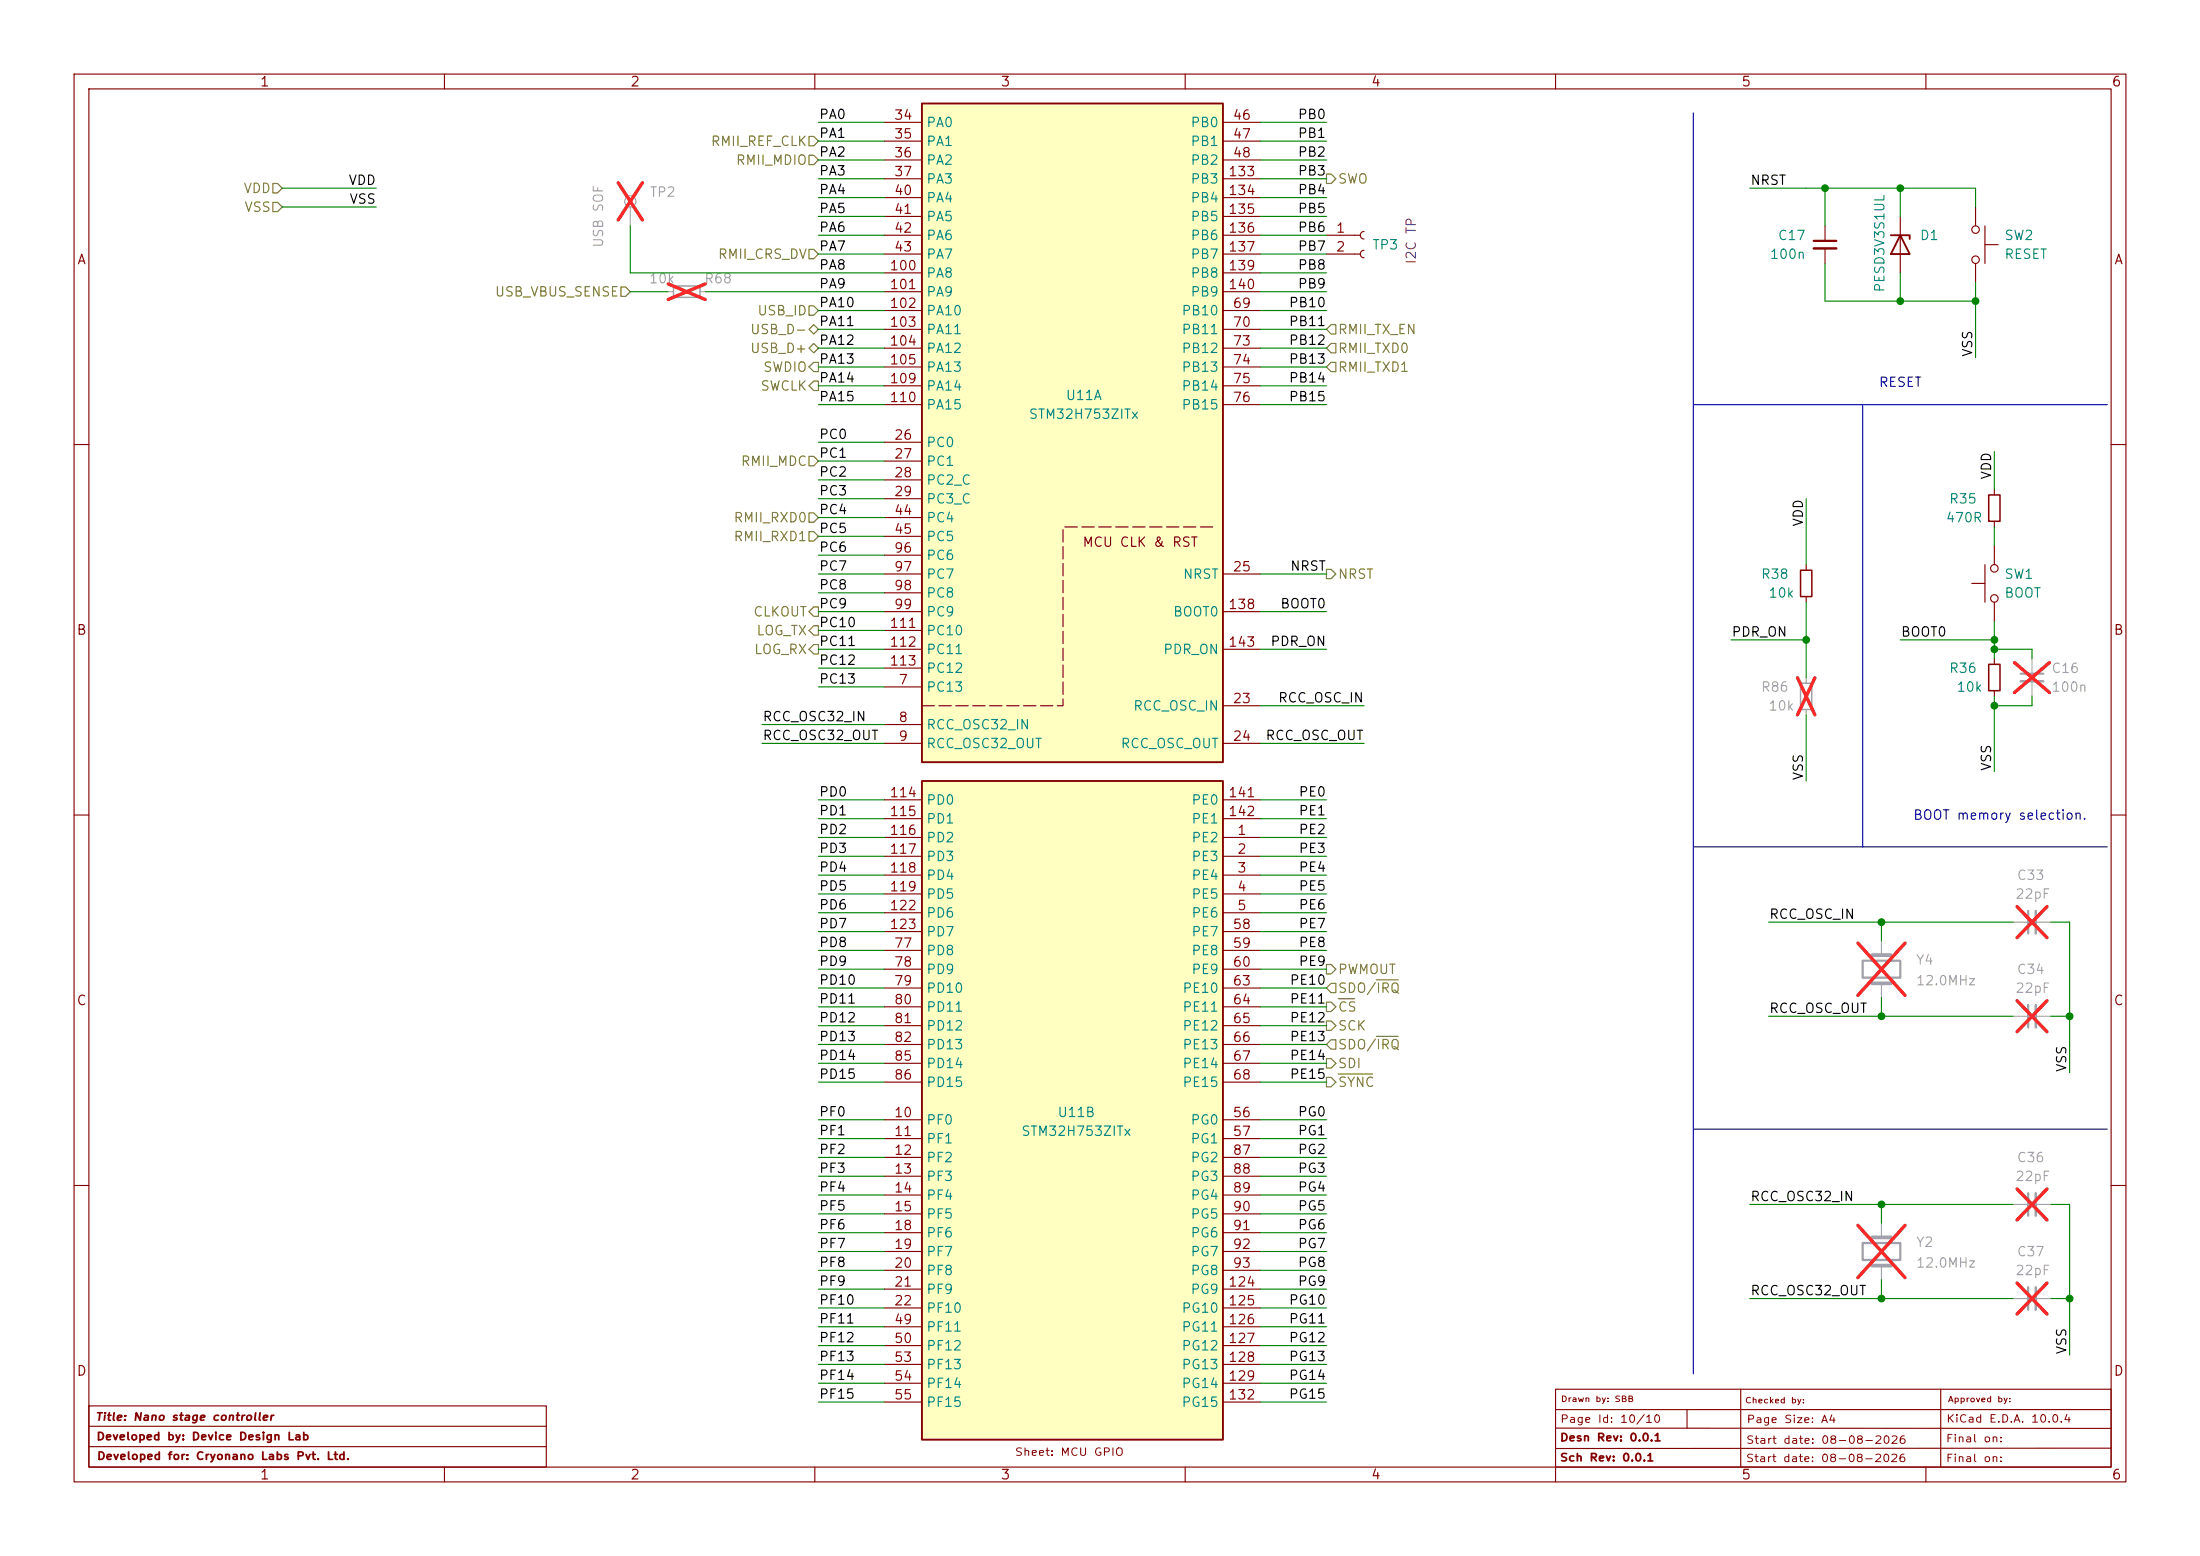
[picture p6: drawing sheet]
<svg xmlns="http://www.w3.org/2000/svg" width="297mm" height="210mm" viewBox="0 0 297 210" stroke-linecap="round" stroke-linejoin="round" font-family="sans-serif">
<g fill="none" stroke="#840000" stroke-width=".15">
<path d="M10 10h277v190h-277zM12 12h273v186h-273zM60 10v2M110 10v2M160 10v2M210 10v2M260 10v2M256.5 29.2v7.6M10 60h2M269.2 66v.8M269.2 70.4v.7M285 60h2"/>
<path d="M269.2 88.9v.8M269.2 93.2v.8M10 110h2M285 110h2M10 160h2M285 160h2M12 189.8h61.8v8.2h-61.8zM12 195.3h61.8M12 192.5h61.8M60 198v2M110 198v2M160 198v2"/>
<path d="M210 187.5h75v10.5h-75zM210 198v2M210 192.8h75M227.7 190.3v2.5M235 187.5v10.5M260 198v2M262 187.5v10.5M285 195.5h-75M285 190.2l-75 .1"/>
</g>
<path d="M90.9 38.6h3.6v1.5h-3.6z" fill="none" stroke="#a1a1a1" stroke-width=".2"/>
<path d="M90.2 39.4h.7M94.5 39.4h.7M274.3 88.9v2M274.3 91.9v2.1M271.8 124.5h2M271.8 137.2h2M274.8 124.5h2.1M274.8 137.2h2.1M271.8 162.6h2M274.8 162.6h2.1" fill="none" stroke="#a1a1a1" stroke-width=".15"/>
<path d="M90.2 38.3l5 2.1M95.2 38.3l-5 2.1M272 89.4l4.7 4.1M276.7 89.4l-4.7 4.1M272.3 122.4l4 4.2M272.3 135.1l4 4.2M276.3 122.4l-4 4.2M276.3 135.1l-4 4.2M272.3 160.5l4 4.2M276.3 160.5l-4 4.2" fill="none" stroke="#ff2626" stroke-width=".46"/>
<path d="M272.8 90.9h3M273.8 122.9v3.1M273.8 135.6v3.1M273.8 161v3.1" fill="none" stroke="#a1a1a1" stroke-width=".3"/>
<path d="M272.8 91.9h3M274.8 122.9v3.1M274.8 135.6v3.1M274.8 161v3.1" fill="none" stroke="#a1a1a1" stroke-width=".33"/>
<path d="M268.5 66.8h1.5v3.6h-1.5zM268.5 89.7h1.5v3.5h-1.5z" fill="none" stroke="#840000" stroke-width=".2"/>
<path d="M255.3 31.8h2.5v.5M256.5 31.8l1.3 2.5h-2.5z" fill="none" stroke="#840000" stroke-width=".25"/>
<path d="M124.5 14h40.6v88.9h-40.6z" fill="#ffffc2"/>
<path d="M124.5 14h40.6v88.9h-40.6z" fill="none" stroke="#840000" stroke-width=".25"/>
<path d="M124.5 95.3h19v-24.2h20.3" fill="none" stroke="#840000" stroke-width=".15" stroke-dasharray="1.7 .6"/>
<g fill="none" stroke="#840000" stroke-width=".15">
<path d="M119.4 16.5h5.1M119.4 19.1h5.1M165.1 16.5h5.1M165.1 19.1h5.1M119.4 21.6h5.1M119.4 24.1h5.1M119.4 26.7h5.1M119.4 29.2h5.1M119.4 31.8h5.1M119.4 34.3h5.1M119.4 36.8h5.1M119.4 39.4h5.1"/>
<path d="M165.1 21.6h5.1M165.1 24.1h5.1M165.1 26.7h5.1M165.1 29.2h5.1M165.1 31.8h5.1M165.1 34.3h5.1M165.1 36.8h5.1M165.1 39.4h5.1M179.1 31.8h4.5M179.1 34.3h4.5M184.1 31.2a.51 .51 0 0 0-.5 .6 .51 .51 0 0 0 .5 .5M184.1 33.8a.51 .51 0 0 0-.5 .5 .51 .51 0 0 0 .5 .5"/>
<path d="M246.4 30.5v2M246.4 33.5v2.1M266.7 27.9v2.6M266.7 35.6v2.5M268 33h1.7M268 30.5v5.1M119.4 59.7h5.1M119.4 41.9h5.1M119.4 44.5h5.1M119.4 47h5.1M119.4 49.5h5.1M119.4 52.1h5.1"/>
<path d="M119.4 54.6h5.1M165.1 41.9h5.1M165.1 44.5h5.1M165.1 47h5.1M165.1 49.5h5.1M165.1 52.1h5.1M165.1 54.6h5.1M119.4 77.5h5.1M119.4 62.2h5.1M119.4 64.8h5.1M119.4 67.3h5.1M119.4 69.9h5.1"/>
<path d="M119.4 72.4h5.1M119.4 74.9h5.1M165.1 77.5h5.1M119.4 92.7h5.1M119.4 97.8h5.1M119.4 80h5.1M119.4 82.6h5.1M119.4 85.1h5.1M119.4 87.6h5.1M119.4 90.2h5.1M165.1 95.3h5.1M165.1 82.6h5.1"/>
<path d="M165.1 87.6h5.1M119.4 100.3h5.1M165.1 100.3h5.1"/>
<circle cx="266.7" cy="35.1" r=".51"/>
<circle cx="266.7" cy="31" r=".51"/>
</g>
<path d="M244.9 32.5h3" fill="none" stroke="#840000" stroke-width=".3"/>
<path d="M244.9 33.5h3" fill="none" stroke="#840000" stroke-width=".33"/>
<path d="M251.5 129.7h5v2.3h-5zM273.8 173.7v3.1" fill="none" stroke="#a1a1a1" stroke-width=".3"/>
<path d="M274.8 173.7v3.1" fill="none" stroke="#a1a1a1" stroke-width=".33"/>
<path d="M254 127v1.9M254 132.7v1.9M271.8 175.3h2M274.8 175.3h2.1" fill="none" stroke="#a1a1a1" stroke-width=".15"/>
<path d="M250.8 127.3l6.4 7M257.2 127.3l-6.4 7M272.3 173.2l4 4.2M276.3 173.2l-4 4.2" fill="none" stroke="#ff2626" stroke-width=".46"/>
<path d="M252.7 132.7h2.6M252.7 128.9h2.6" fill="none" stroke="#a1a1a1" stroke-width=".51"/>
<path d="M124.5 105.4h40.6v88.9h-40.6z" fill="#ffffc2"/>
<path d="M124.5 105.4h40.6v88.9h-40.6z" fill="none" stroke="#840000" stroke-width=".25"/>
<g fill="none" stroke="#840000" stroke-width=".15">
<path d="M243.8 76.2v.8M266.2 78.7h1.8M268 76.2v5.1M269.2 73.7v2.5M243.8 80.5v.8M269.2 81.3v2.5M119.4 113h5.1M119.4 115.6h5.1M119.4 118.1h5.1M119.4 108h5.1M119.4 110.5h5.1M165.1 113h5.1"/>
<path d="M165.1 115.6h5.1M165.1 118.1h5.1M165.1 108h5.1M165.1 110.5h5.1M119.4 120.7h5.1M119.4 123.2h5.1M119.4 125.7h5.1M119.4 128.3h5.1M119.4 130.8h5.1M119.4 133.4h5.1M119.4 135.9h5.1M119.4 138.4h5.1"/>
<path d="M165.1 120.7h5.1M165.1 123.2h5.1M165.1 125.7h5.1M165.1 128.3h5.1M165.1 130.8h5.1M165.1 133.4h5.1M165.1 135.9h5.1M165.1 138.4h5.1M119.4 151.1h5.1M119.4 153.7h5.1M119.4 156.2h5.1M119.4 158.8h5.1"/>
<path d="M119.4 141h5.1M119.4 143.5h5.1M119.4 146.1h5.1M165.1 151.1h5.1M165.1 153.7h5.1M165.1 156.2h5.1M165.1 158.8h5.1M165.1 141h5.1M165.1 143.5h5.1M165.1 146.1h5.1M119.4 161.3h5.1M119.4 163.8h5.1"/>
<path d="M119.4 166.4h5.1M119.4 168.9h5.1M119.4 171.5h5.1M119.4 174h5.1M119.4 176.5h5.1M119.4 179.1h5.1M165.1 161.3h5.1M165.1 163.8h5.1M165.1 166.4h5.1M165.1 168.9h5.1M165.1 171.5h5.1M165.1 174h5.1"/>
<path d="M165.1 176.5h5.1M165.1 179.1h5.1M119.4 181.6h5.1M119.4 184.2h5.1M119.4 186.7h5.1M119.4 189.2h5.1M165.1 181.6h5.1M165.1 184.2h5.1M165.1 186.7h5.1M165.1 189.2h5.1"/>
<circle cx="269.2" cy="76.7" r=".51"/>
<circle cx="269.2" cy="80.8" r=".51"/>
</g>
<path d="M243.1 77h1.5v3.5h-1.5z" fill="none" stroke="#840000" stroke-width=".2"/>
<path d="M243.1 92.2h1.5v3.6h-1.5z" fill="none" stroke="#a1a1a1" stroke-width=".2"/>
<g fill="none" stroke="#a1a1a1" stroke-width=".15">
<path d="M85.1 27.9v2.6M243.8 91.4v.8M243.8 95.8v.7M254 165.1v1.9M254 170.8v1.9"/>
<circle cx="85.1" cy="27.2" r=".76"/>
</g>
<path d="M83.5 24.7l3.2 5M86.7 24.7l-3.2 5M242.7 91.5l2.3 5M245 91.5l-2.3 5M250.8 165.4l6.4 7M257.2 165.4l-6.4 7" fill="none" stroke="#ff2626" stroke-width=".46"/>
<path d="M252.7 170.8h2.6M252.7 167h2.6" fill="none" stroke="#a1a1a1" stroke-width=".51"/>
<path d="M251.5 167.8h5v2.3h-5z" fill="none" stroke="#a1a1a1" stroke-width=".3"/>
<g fill="none" stroke="#848400" stroke-width=".16">
<path d="M109.2 18.4h.7l.6 .7-.6 .6h-.7zM36.8 27.3h.7l.6 .6-.6 .7h-.7zM36.8 24.8h.7l.6 .6-.6 .6h-.7zM83.8 38.7h.7l.6 .7-.6 .6h-.7zM109.2 21h.7l.6 .6-.6 .6h-.7zM109.2 33.7h.7l.6 .6-.6 .6h-.7zM179.1 23.5h.6l.6 .6-.6 .7h-.6zM109.2 47l.7-.6 .6 .6-.6 .6zM109.2 49.5l.7-.6h.6v1.3h-.6zM109.2 41.3h.7l.6 .6-.6 .6h-.7zM109.2 44.5l.7-.7 .6 .7-.6 .6zM109.9 51.4h.6v1.3h-.6l-.7-.6z"/>
<path d="M179.7 43.8h.6v1.3h-.6l-.6-.6zM179.7 46.4h.6v1.2h-.6l-.6-.6zM179.7 48.9h.6v1.3h-.6l-.6-.7zM109.2 61.6h.7l.6 .6-.6 .7h-.7zM109.2 69.2h.7l.6 .7-.6 .6h-.7zM109.2 71.8h.7l.6 .6-.6 .6h-.7zM179.1 76.8h.6l.6 .7-.6 .6h-.6zM109.2 85.1l.7-.6h.6v1.2h-.6zM109.9 81.9h.6v1.3h-.6l-.7-.6zM109.9 87h.6v1.3h-.6l-.7-.7zM179.1 135.3h.6l.6 .6-.6 .6h-.6zM179.1 130.2h.6l.6 .6-.6 .6h-.6z"/>
<path d="M179.1 137.8h.6l.6 .6-.6 .7h-.6zM180.7 134.8h2.2M185.8 139.9h2.9M179.1 142.9h.6l.6 .6-.6 .6h-.6zM179.1 145.4h.6l.6 .7-.6 .6h-.6zM179.7 140.3h.6v1.3h-.6l-.6-.6zM180.7 145h4.6"/>
</g>
<path d="M179.7 132.7h.6v1.3h-.6l-.6-.6zM185.8 132.2h2.9" fill="none" stroke="#848400" stroke-width=".15"/>
<path d="M228.6 15.2v170.2M228.6 54.6h55.9M251.5 54.6v59.7M228.6 114.3h55.9M228.6 152.4h55.9" fill="none" stroke="#0000c2" stroke-width=".15"/>
<g fill="none" stroke="#008400" stroke-width=".15">
<path d="M110.5 16.5h8.9M110.5 19.1h8.9M170.2 16.5h8.9M170.2 19.1h8.9M38.1 25.4h12.7M38.1 27.9h12.7M85.1 30.5v6.3h34.3M85.1 39.4h5.1M95.2 39.4h24.2M110.5 29.2h8.9M110.5 24.1h8.9M110.5 26.7h8.9"/>
<path d="M110.5 31.8h8.9M110.5 34.3h8.9M110.5 21.6h8.9M170.2 29.2h8.9M170.2 24.1h8.9M170.2 26.7h8.9M170.2 31.8h8.9M170.2 34.3h8.9M170.2 36.8h8.9M170.2 39.4h8.9M170.2 21.6h8.9M236.2 25.4h30.5v2.5"/>
<path d="M246.4 35.6v5h20.3M246.4 25.4v5.1M256.5 25.4v3.8M256.5 36.8v3.8M266.7 38.1v10.2M110.5 41.9h8.9M110.5 47h8.9M110.5 44.5h8.9M110.5 59.7h8.9M110.5 49.5h8.9M110.5 54.6h8.9M110.5 52.1h8.9"/>
<path d="M170.2 41.9h8.9M170.2 47h8.9M170.2 44.5h8.9M170.2 49.5h8.9M170.2 54.6h8.9M170.2 52.1h8.9M110.5 62.2h8.9M110.5 74.9h8.9M110.5 77.5h8.9M110.5 72.4h8.9M110.5 64.8h8.9M110.5 67.3h8.9"/>
<path d="M110.5 69.9h8.9M170.2 77.5h8.9M243.8 67.3v8.9M269.2 61v5M269.2 71.1v2.6M102.9 97.8h16.5M110.5 87.6h8.9M110.5 82.6h8.9M110.5 85.1h8.9M110.5 80h8.9M110.5 90.2h8.9M110.5 92.7h8.9"/>
<path d="M170.2 95.3h13.9M170.2 87.6h8.9M170.2 82.6h8.9M233.7 86.4h10.1M243.8 81.3v10.1M243.8 96.5v8.9M256.5 86.4h12.7M269.2 83.8v5.1M269.2 94v10.1M269.2 87.6h5.1v1.3M274.3 94v1.3h-5.1M102.9 100.3h16.5"/>
<path d="M110.5 118.1h8.9M110.5 113h8.9M110.5 108h8.9M110.5 110.5h8.9M110.5 115.6h8.9M170.2 118.1h8.9M170.2 113h8.9M170.2 108h8.9M170.2 110.5h8.9M170.2 115.6h8.9M170.2 100.3h13.9M110.5 123.2h8.9"/>
<path d="M110.5 125.7h8.9M110.5 120.7h8.9M110.5 128.3h8.9M110.5 135.9h8.9M110.5 133.4h8.9M110.5 138.4h8.9M110.5 130.8h8.9M170.2 123.2h8.9M170.2 125.7h8.9M170.2 120.7h8.9M170.2 128.3h8.9M170.2 135.9h8.9"/>
<path d="M170.2 133.4h8.9M170.2 138.4h8.9M170.2 130.8h8.9M238.8 124.5h33M238.8 137.2h33M254 124.5v2.5M254 134.6v2.6M276.9 124.5h2.5v20.3M276.9 137.2h2.5M110.5 156.2h8.9M110.5 153.7h8.9M110.5 146.1h8.9"/>
<path d="M110.5 151.1h8.9M110.5 158.8h8.9M110.5 141h8.9M110.5 143.5h8.9M170.2 156.2h8.9M170.2 153.7h8.9M170.2 146.1h8.9M170.2 151.1h8.9M170.2 158.8h8.9M170.2 141h8.9M170.2 143.5h8.9M110.5 176.5h8.9"/>
<path d="M110.5 179.1h8.9M110.5 174h8.9M110.5 171.5h8.9M110.5 166.4h8.9M110.5 161.3h8.9M110.5 168.9h8.9M110.5 163.8h8.9M170.2 176.5h8.9M170.2 179.1h8.9M170.2 174h8.9M170.2 171.5h8.9M170.2 166.4h8.9"/>
<path d="M170.2 161.3h8.9M170.2 168.9h8.9M170.2 163.8h8.9M236.2 175.3h35.6M236.2 162.6h35.6M254 162.6v2.5M254 172.7v2.6M276.9 175.3h2.5M276.9 162.6h2.5v20.3M110.5 181.6h8.9M110.5 186.7h8.9M110.5 189.2h8.9"/>
<path d="M110.5 184.2h8.9M170.2 181.6h8.9M170.2 186.7h8.9M170.2 189.2h8.9M170.2 184.2h8.9"/>
</g>
<g fill="#008400" stroke="#008400" stroke-width=".14">
<circle cx="254" cy="124.5" r=".46"/>
<circle cx="254" cy="175.3" r=".46"/>
<circle cx="279.4" cy="137.2" r=".46"/>
<circle cx="254" cy="162.6" r=".46"/>
<circle cx="279.4" cy="175.3" r=".46"/>
<circle cx="269.2" cy="95.3" r=".46"/>
<circle cx="269.2" cy="86.4" r=".46"/>
<circle cx="269.2" cy="87.6" r=".46"/>
<circle cx="266.7" cy="40.6" r=".46"/>
<circle cx="256.5" cy="40.6" r=".46"/>
<circle cx="246.4" cy="25.4" r=".46"/>
<circle cx="256.5" cy="25.4" r=".46"/>
<circle cx="254" cy="137.2" r=".46"/>
<circle cx="243.8" cy="86.4" r=".46"/>
</g>
<g font-size="1.3" fill="#840000">
<text x="35" y="12">1</text>
<text x="85" y="12">2</text>
<text x="135" y="12">3</text>
<text x="185" y="12">4</text>
<text x="235" y="12">5</text>
<text x="285" y="12">6</text>
<text x="120.6" y="16.5">34</text>
<text x="166.3" y="16.5">46</text>
<text x="120.6" y="19">35</text>
<text x="120.6" y="21.6">36</text>
<text x="166.3" y="19">47</text>
<text x="166.3" y="21.6">48</text>
<text x="120.6" y="24.1">37</text>
<text x="120.6" y="26.6">40</text>
<text x="120.6" y="29.2">41</text>
<text x="165.7" y="24.1">133</text>
<text x="165.7" y="26.6">134</text>
<text x="165.7" y="29.2">135</text>
<text x="10.3" y="36">A</text>
<text x="120.6" y="31.7">42</text>
<text x="120.6" y="34.3">43</text>
<text x="165.7" y="31.7">136</text>
<text x="165.7" y="34.3">137</text>
<text x="180.3" y="31.7">1</text>
<text x="180.3" y="34.3">2</text>
<text x="285.3" y="36">A</text>
<text x="120" y="36.8">100</text>
<text x="120" y="39.3">101</text>
<text x="120" y="41.9">102</text>
<text x="165.7" y="36.8">139</text>
<text x="165.7" y="39.3">140</text>
<text x="166.3" y="41.9">69</text>
<text x="120" y="44.4">103</text>
<text x="120" y="47">104</text>
<text x="166.3" y="44.4">70</text>
<text x="166.3" y="47">73</text>
<text x="120" y="49.5">105</text>
<text x="120" y="52">109</text>
<text x="166.3" y="49.5">74</text>
<text x="166.3" y="52">75</text>
<text x="120" y="54.6">110</text>
<text x="120.6" y="59.7">26</text>
<text x="166.3" y="54.6">76</text>
<text x="120.6" y="62.2">27</text>
<text x="120.6" y="64.7">28</text>
<text x="120.6" y="67.3">29</text>
<text x="120.6" y="69.8">44</text>
<text x="120.6" y="72.4">45</text>
<text x="120.6" y="74.9">96</text>
<text x="120.6" y="77.4">97</text>
<text x="146.1" y="74.1">MCU CLK &amp; RST</text>
<text x="166.3" y="77.4">25</text>
<text x="120.6" y="80">98</text>
<text x="120.6" y="82.5">99</text>
<text x="165.7" y="82.5">138</text>
<text x="10.3" y="86">B</text>
<text x="120" y="85.1">111</text>
<text x="120" y="87.6">112</text>
<text x="165.7" y="87.6">143</text>
<text x="285.3" y="86">B</text>
<text x="120" y="90.1">113</text>
<text x="121.2" y="92.7">7</text>
<text x="166.3" y="95.2">23</text>
<text x="121.2" y="97.8">8</text>
<text x="121.2" y="100.3">9</text>
<text x="166.3" y="100.3">24</text>
<text x="120" y="107.9">114</text>
<text x="165.7" y="107.9">141</text>
<text x="120" y="110.5">115</text>
<text x="120" y="113">116</text>
<text x="165.7" y="110.5">142</text>
<text x="166.9" y="113">1</text>
<text x="120" y="115.5">117</text>
<text x="120" y="118.1">118</text>
<text x="166.9" y="115.5">2</text>
<text x="166.9" y="118.1">3</text>
<text x="120" y="120.6">119</text>
<text x="120" y="123.2">122</text>
<text x="120" y="125.7">123</text>
<text x="166.3" y="125.7">58</text>
<text x="166.9" y="120.6">4</text>
<text x="166.9" y="123.2">5</text>
<text x="120.6" y="128.2">77</text>
<text x="120.6" y="130.8">78</text>
<text x="166.3" y="128.2">59</text>
<text x="166.3" y="130.8">60</text>
<text x="10.3" y="136">C</text>
<text x="120.6" y="133.3">79</text>
<text x="120.6" y="135.9">80</text>
<text x="166.3" y="133.3">63</text>
<text x="166.3" y="135.9">64</text>
<text x="285.3" y="136">C</text>
<text x="120.6" y="138.4">81</text>
<text x="120.6" y="140.9">82</text>
<text x="120.6" y="143.5">85</text>
<text x="166.3" y="138.4">65</text>
<text x="166.3" y="140.9">66</text>
<text x="166.3" y="143.5">67</text>
<text x="120.6" y="146">86</text>
<text x="166.3" y="146">68</text>
<text x="120.6" y="151.1">10</text>
<text x="120.6" y="153.6">11</text>
<text x="166.3" y="151.1">56</text>
<text x="166.3" y="153.6">57</text>
<text x="120.6" y="156.2">12</text>
<text x="120.6" y="158.7">13</text>
<text x="120.6" y="161.3">14</text>
<text x="166.3" y="156.2">87</text>
<text x="166.3" y="158.7">88</text>
<text x="166.3" y="161.3">89</text>
<text x="120.6" y="163.8">15</text>
<text x="120.6" y="166.3">18</text>
<text x="166.3" y="163.8">90</text>
<text x="166.3" y="166.3">91</text>
<text x="120.6" y="168.9">19</text>
<text x="120.6" y="171.4">20</text>
<text x="120.6" y="174">21</text>
<text x="165.7" y="174">124</text>
<text x="166.3" y="168.9">92</text>
<text x="166.3" y="171.4">93</text>
<text x="120.6" y="176.5">22</text>
<text x="120.6" y="179">49</text>
<text x="165.7" y="176.5">125</text>
<text x="165.7" y="179">126</text>
<text x="10.3" y="186">D</text>
<text x="120.6" y="181.6">50</text>
<text x="120.6" y="184.1">53</text>
<text x="165.7" y="181.6">127</text>
<text x="165.7" y="184.1">128</text>
<text x="285.3" y="186">D</text>
<text x="120.6" y="186.7">54</text>
<text x="120.6" y="189.2">55</text>
<text x="165.7" y="186.7">129</text>
<text x="165.7" y="189.2">132</text>
<text x="35" y="200">1</text>
<text x="85" y="200">2</text>
<text x="135" y="200">3</text>
<text x="185" y="200">4</text>
<text x="235" y="200">5</text>
<text x="285" y="200">6</text>
</g>
<g font-size="1.3">
<text x="110.5" y="16.4">PA0</text>
<text x="175.1" y="16.4">PB0</text>
<text x="110.5" y="21.5">PA2</text>
<text x="110.5" y="18.9">PA1</text>
<text x="175.1" y="18.9">PB1</text>
<text x="175.1" y="21.5">PB2</text>
<text x="47" y="25.3">VDD</text>
<text x="47.1" y="27.8">VSS</text>
<text x="110.5" y="26.5">PA4</text>
<text x="110.5" y="29.1">PA5</text>
<text x="110.5" y="24">PA3</text>
<text x="175.1" y="26.5">PB4</text>
<text x="175.1" y="29.1">PB5</text>
<text x="175.1" y="24">PB3</text>
<text x="236.2" y="25.3">NRST</text>
<text x="110.5" y="31.6">PA6</text>
<text x="110.5" y="34.2">PA7</text>
<text x="175.1" y="31.6">PB6</text>
<text x="175.1" y="34.2">PB7</text>
<text x="110.5" y="41.8">PA10</text>
<text x="110.5" y="36.7">PA8</text>
<text x="110.5" y="39.2">PA9</text>
<text x="173.9" y="41.8">PB10</text>
<text x="175.1" y="39.2">PB9</text>
<text x="175.1" y="36.7">PB8</text>
<text x="110.5" y="46.9">PA12</text>
<text x="110.5" y="44.3">PA11</text>
<text x="173.9" y="46.9">PB12</text>
<text x="173.9" y="44.3">PB11</text>
<text x="110.5" y="51.9">PA14</text>
<text x="110.5" y="49.4">PA13</text>
<text x="173.9" y="49.4">PB13</text>
<text x="173.9" y="51.9">PB14</text>
<text x="266.6" y="48.3" transform="rotate(-90 266.6 48.3)">VSS</text>
<text x="110.5" y="59.6">PC0</text>
<text x="110.5" y="54.5">PA15</text>
<text x="173.9" y="54.5">PB15</text>
<text x="110.5" y="64.6">PC2</text>
<text x="110.5" y="62.1">PC1</text>
<text x="269.1" y="64.8" transform="rotate(-90 269.1 64.8)">VDD</text>
<text x="110.5" y="69.7">PC4</text>
<text x="110.5" y="67.2">PC3</text>
<text x="243.7" y="71.2" transform="rotate(-90 243.7 71.2)">VDD</text>
<text x="110.5" y="77.3">PC7</text>
<text x="110.5" y="72.3">PC5</text>
<text x="110.5" y="74.8">PC6</text>
<text x="174.1" y="77.3">NRST</text>
<text x="110.5" y="79.9">PC8</text>
<text x="110.5" y="82.4">PC9</text>
<text x="172.8" y="82.4">BOOT0</text>
<text x="110.5" y="85">PC10</text>
<text x="110.5" y="87.5">PC11</text>
<text x="171.4" y="87.5">PDR_ON</text>
<text x="233.7" y="86.2">PDR_ON</text>
<text x="256.5" y="86.2">BOOT0</text>
<text x="110.5" y="92.6">PC13</text>
<text x="110.5" y="90">PC12</text>
<text x="172.5" y="95.1">RCC_OSC_IN</text>
<text x="102.9" y="97.7">RCC_OSC32_IN</text>
<text x="102.9" y="100.2">RCC_OSC32_OUT</text>
<text x="170.8" y="100.2">RCC_OSC_OUT</text>
<text x="110.5" y="107.8">PD0</text>
<text x="175.2" y="107.8">PE0</text>
<text x="243.7" y="105.4" transform="rotate(-90 243.7 105.4)">VSS</text>
<text x="269.1" y="104.1" transform="rotate(-90 269.1 104.1)">VSS</text>
<text x="110.5" y="110.4">PD1</text>
<text x="110.5" y="112.9">PD2</text>
<text x="175.2" y="110.4">PE1</text>
<text x="175.2" y="112.9">PE2</text>
<text x="110.5" y="118">PD4</text>
<text x="110.5" y="115.4">PD3</text>
<text x="175.2" y="115.4">PE3</text>
<text x="175.2" y="118">PE4</text>
<text x="110.5" y="125.6">PD7</text>
<text x="110.5" y="120.5">PD5</text>
<text x="110.5" y="123.1">PD6</text>
<text x="175.2" y="120.5">PE5</text>
<text x="175.2" y="123.1">PE6</text>
<text x="175.2" y="125.6">PE7</text>
<text x="238.8" y="124.3">RCC_OSC_IN</text>
<text x="110.5" y="130.7">PD9</text>
<text x="110.5" y="128.1">PD8</text>
<text x="175.2" y="130.7">PE9</text>
<text x="175.2" y="128.1">PE8</text>
<text x="110.5" y="135.8">PD11</text>
<text x="110.5" y="133.2">PD10</text>
<text x="174" y="133.2">PE10</text>
<text x="174" y="135.8">PE11</text>
<text x="238.8" y="137">RCC_OSC_OUT</text>
<text x="110.5" y="140.8">PD13</text>
<text x="110.5" y="138.3">PD12</text>
<text x="110.5" y="143.4">PD14</text>
<text x="174" y="143.4">PE14</text>
<text x="174" y="140.8">PE13</text>
<text x="174" y="138.3">PE12</text>
<text x="110.5" y="145.9">PD15</text>
<text x="174" y="145.9">PE15</text>
<text x="279.3" y="144.8" transform="rotate(-90 279.3 144.8)">VSS</text>
<text x="110.5" y="153.5">PF1</text>
<text x="110.5" y="151">PF0</text>
<text x="175.1" y="151">PG0</text>
<text x="175.1" y="153.5">PG1</text>
<text x="110.5" y="161.2">PF4</text>
<text x="110.5" y="158.6">PF3</text>
<text x="110.5" y="156.1">PF2</text>
<text x="175.1" y="156.1">PG2</text>
<text x="175.1" y="158.6">PG3</text>
<text x="175.1" y="161.2">PG4</text>
<text x="110.5" y="166.2">PF6</text>
<text x="110.5" y="163.7">PF5</text>
<text x="175.1" y="163.7">PG5</text>
<text x="175.1" y="166.2">PG6</text>
<text x="236.2" y="162.4">RCC_OSC32_IN</text>
<text x="110.5" y="168.8">PF7</text>
<text x="110.5" y="173.9">PF9</text>
<text x="110.5" y="171.3">PF8</text>
<text x="175.1" y="173.9">PG9</text>
<text x="175.1" y="168.8">PG7</text>
<text x="175.1" y="171.3">PG8</text>
<text x="110.5" y="176.4">PF10</text>
<text x="110.5" y="178.9">PF11</text>
<text x="173.9" y="176.4">PG10</text>
<text x="173.9" y="178.9">PG11</text>
<text x="236.2" y="175.1">RCC_OSC32_OUT</text>
<text x="110.5" y="184">PF13</text>
<text x="110.5" y="181.5">PF12</text>
<text x="173.9" y="184">PG13</text>
<text x="173.9" y="181.5">PG12</text>
<text x="279.3" y="182.9" transform="rotate(-90 279.3 182.9)">VSS</text>
<text x="110.5" y="186.6">PF14</text>
<text x="110.5" y="189.1">PF15</text>
<text x="173.9" y="189.1">PG15</text>
<text x="173.9" y="186.6">PG14</text>
</g>
<g font-size="1.3" fill="#008484">
<text x="125" y="17.5">PA0</text>
<text x="160.6" y="17.5">PB0</text>
<text x="125" y="20">PA1</text>
<text x="125" y="22.6">PA2</text>
<text x="160.6" y="20">PB1</text>
<text x="160.6" y="22.6">PB2</text>
<text x="125" y="25.1">PA3</text>
<text x="125" y="27.6">PA4</text>
<text x="160.6" y="25.1">PB3</text>
<text x="160.6" y="27.6">PB4</text>
<text x="125" y="30.2">PA5</text>
<text x="125" y="32.7">PA6</text>
<text x="125" y="35.3">PA7</text>
<text x="160.6" y="30.2">PB5</text>
<text x="160.6" y="32.7">PB6</text>
<text x="160.6" y="35.3">PB7</text>
<text x="185.2" y="34">TP3</text>
<text x="238.8" y="35.3">100n</text>
<text x="239.9" y="32.7">C17</text>
<text x="259.1" y="32.7">D1</text>
<text x="270.5" y="35.3">RESET</text>
<text x="270.5" y="32.7">SW2</text>
<text x="125" y="37.8">PA8</text>
<text x="125" y="40.3">PA9</text>
<text x="160.6" y="37.8">PB8</text>
<text x="160.6" y="40.3">PB9</text>
<text x="254.7" y="39.6" transform="rotate(-90 254.7 39.6)">PESD3V3S1UL</text>
<text x="125" y="42.9">PA10</text>
<text x="125" y="45.4">PA11</text>
<text x="125" y="48">PA12</text>
<text x="159.4" y="42.9">PB10</text>
<text x="159.4" y="45.4">PB11</text>
<text x="159.4" y="48">PB12</text>
<text x="125" y="50.5">PA13</text>
<text x="125" y="53">PA14</text>
<text x="159.4" y="50.5">PB13</text>
<text x="159.4" y="53">PB14</text>
<text x="125" y="55.6">PA15</text>
<text x="138.8" y="56.9">STM32H753ZITx</text>
<text x="143.8" y="54.3">U11A</text>
<text x="159.4" y="55.6">PB15</text>
<text x="125" y="60.7">PC0</text>
<text x="125" y="63.2">PC1</text>
<text x="125" y="65.7">PC2_C</text>
<text x="125" y="68.3">PC3_C</text>
<text x="125" y="70.8">PC4</text>
<text x="262.6" y="70.8">470R</text>
<text x="263" y="68.3">R35</text>
<text x="125" y="73.4">PC5</text>
<text x="125" y="75.9">PC6</text>
<text x="125" y="78.4">PC7</text>
<text x="125" y="81">PC8</text>
<text x="125" y="83.5">PC9</text>
<text x="158.3" y="83.5">BOOT0</text>
<text x="159.6" y="78.4">NRST</text>
<text x="237.6" y="78.4">R38</text>
<text x="238.6" y="81">10k</text>
<text x="270.5" y="78.4">SW1</text>
<text x="270.5" y="81">BOOT</text>
<text x="125" y="86.1">PC10</text>
<text x="125" y="88.6">PC11</text>
<text x="157" y="88.6">PDR_ON</text>
<text x="125" y="93.7">PC13</text>
<text x="125" y="91.1">PC12</text>
<text x="263" y="91.1">R36</text>
<text x="264" y="93.7">10k</text>
<text x="125" y="98.8">RCC_OSC32_IN</text>
<text x="125" y="101.3">RCC_OSC32_OUT</text>
<text x="151.2" y="101.3">RCC_OSC_OUT</text>
<text x="152.9" y="96.2">RCC_OSC_IN</text>
<text x="125" y="108.9">PD0</text>
<text x="125" y="111.5">PD1</text>
<text x="160.8" y="108.9">PE0</text>
<text x="160.8" y="111.5">PE1</text>
<text x="125" y="114">PD2</text>
<text x="125" y="116.5">PD3</text>
<text x="125" y="119.1">PD4</text>
<text x="160.8" y="114">PE2</text>
<text x="160.8" y="116.5">PE3</text>
<text x="160.8" y="119.1">PE4</text>
<text x="125" y="121.6">PD5</text>
<text x="125" y="124.2">PD6</text>
<text x="160.8" y="121.6">PE5</text>
<text x="160.8" y="124.2">PE6</text>
<text x="125" y="129.2">PD8</text>
<text x="125" y="131.8">PD9</text>
<text x="125" y="126.7">PD7</text>
<text x="160.8" y="126.7">PE7</text>
<text x="160.8" y="129.2">PE8</text>
<text x="160.8" y="131.8">PE9</text>
<text x="125" y="134.3">PD10</text>
<text x="125" y="136.9">PD11</text>
<text x="159.6" y="134.3">PE10</text>
<text x="159.6" y="136.9">PE11</text>
<text x="125" y="139.4">PD12</text>
<text x="125" y="141.9">PD13</text>
<text x="159.6" y="139.4">PE12</text>
<text x="159.6" y="141.9">PE13</text>
<text x="125" y="144.5">PD14</text>
<text x="125" y="147">PD15</text>
<text x="159.6" y="144.5">PE14</text>
<text x="159.6" y="147">PE15</text>
<text x="125" y="152.1">PF0</text>
<text x="125" y="154.6">PF1</text>
<text x="137.8" y="153.6">STM32H753ZITx</text>
<text x="142.7" y="151.1">U11B</text>
<text x="160.6" y="152.1">PG0</text>
<text x="160.6" y="154.6">PG1</text>
<text x="125" y="157.2">PF2</text>
<text x="125" y="159.7">PF3</text>
<text x="160.6" y="157.2">PG2</text>
<text x="160.6" y="159.7">PG3</text>
<text x="125" y="162.3">PF4</text>
<text x="125" y="164.8">PF5</text>
<text x="125" y="167.3">PF6</text>
<text x="160.6" y="162.3">PG4</text>
<text x="160.6" y="164.8">PG5</text>
<text x="160.6" y="167.3">PG6</text>
<text x="125" y="169.9">PF7</text>
<text x="125" y="172.4">PF8</text>
<text x="160.6" y="169.9">PG7</text>
<text x="160.6" y="172.4">PG8</text>
<text x="125" y="175">PF9</text>
<text x="125" y="177.5">PF10</text>
<text x="159.4" y="177.5">PG10</text>
<text x="160.6" y="175">PG9</text>
<text x="125" y="180">PF11</text>
<text x="125" y="182.6">PF12</text>
<text x="125" y="185.1">PF13</text>
<text x="159.4" y="180">PG11</text>
<text x="159.4" y="182.6">PG12</text>
<text x="159.4" y="185.1">PG13</text>
<text x="125" y="187.7">PF14</text>
<text x="125" y="190.2">PF15</text>
<text x="159.4" y="187.7">PG14</text>
<text x="159.4" y="190.2">PG15</text>
</g>
<g font-size="1.3" fill="#848400">
<text x="95.9" y="20">RMII_REF_CLK</text>
<text x="99.3" y="22.6">RMII_MDIO</text>
<text x="32.8" y="26.4">VDD</text>
<text x="32.9" y="28.9">VSS</text>
<text x="180.5" y="25.1">SWO</text>
<text x="96.8" y="35.3">RMII_CRS_DV</text>
<text x="66.7" y="40.3">USB_VBUS_SENSE</text>
<text x="101.2" y="48">USB_D+</text>
<text x="101.2" y="45.4">USB_D-</text>
<text x="102.2" y="42.9">USB_ID</text>
<text x="180.5" y="45.4">RMII_TX_EN</text>
<text x="180.5" y="48">RMII_TXD0</text>
<text x="102.6" y="53">SWCLK</text>
<text x="102.9" y="50.5">SWDIO</text>
<text x="180.5" y="50.5">RMII_TXD1</text>
<text x="99.9" y="63.2">RMII_MDC</text>
<text x="98.9" y="70.8">RMII_RXD0</text>
<text x="98.9" y="73.4">RMII_RXD1</text>
<text x="101.6" y="83.5">CLKOUT</text>
<text x="180.5" y="78.4">NRST</text>
<text x="101.7" y="88.6">LOG_RX</text>
<text x="102" y="86.1">LOG_TX</text>
<text x="180.5" y="131.8">PWMOUT</text>
<text x="180.5" y="136.9">CS</text>
<text x="180.5" y="134.3">SDO/IRQ</text>
<text x="180.5" y="141.9">SDO/IRQ</text>
<text x="180.5" y="139.4">SCK</text>
<text x="180.5" y="144.5">SDI</text>
<text x="180.5" y="147">SYNC</text>
</g>
<g font-size="1.3" fill="#a1a1a1">
<text x="87.6" y="26.9">TP2</text>
<text x="81.7" y="33.5" transform="rotate(-90 81.7 33.5)">USB SOF</text>
<text x="87.5" y="38.6">10k</text>
<text x="95" y="38.6">R68</text>
<text x="237.6" y="93.7">R86</text>
<text x="276.9" y="93.7">100n</text>
<text x="276.9" y="91.1">C16</text>
<text x="238.6" y="96.2">10k</text>
<text x="272.2" y="119.1">C33</text>
<text x="272" y="121.6">22pF</text>
<text x="258.6" y="130.5">Y4</text>
<text x="272.2" y="131.8">C34</text>
<text x="258.6" y="133.3">12.0MHz</text>
<text x="272" y="134.3">22pF</text>
<text x="272" y="159.7">22pF</text>
<text x="272.2" y="157.2">C36</text>
<text x="258.6" y="168.6">Y2</text>
<text x="258.6" y="171.4">12.0MHz</text>
<text x="272" y="172.4">22pF</text>
<text x="272.2" y="169.9">C37</text>
</g>
<text font-size="1.3" fill="#840084" x="191.5" y="35.8" transform="rotate(-90 191.5 35.8)">I2C TP</text>
<g font-size="1.3" fill="#0000c2">
<text x="253.6" y="52.5">RESET</text>
<text x="258.2" y="111">BOOT memory selection.</text>
</g>
<g font-size="1" fill="#840000">
<text x="12.8" y="192">Title: Nano stage controller</text>
<text x="12.9" y="194.6">Developed by: Device Design Lab</text>
<text x="13" y="197.3">Developed for: Cryonano Labs Pvt. Ltd.</text>
<text x="136.9" y="196.7">Sheet: MCU GPIO</text>
<text x="210.5" y="197.5">Sch Rev: 0.0.1</text>
<text x="210.5" y="194.8">Desn Rev: 0.0.1</text>
<text x="210.5" y="192.3">Page Id: 10/10</text>
<text x="235.6" y="197.6">Start date: 08-08-2026</text>
<text x="235.6" y="195.1">Start date: 08-08-2026</text>
<text x="235.7" y="192.3">Page Size: A4</text>
<text x="262.6" y="194.9">Final on:</text>
<text x="262.6" y="197.6">Final on:</text>
<text x="262.7" y="192.3">KiCad E.D.A. 10.0.4</text>
</g>
<g font-size=".8" fill="#840000">
<text x="210.6" y="189.4">Drawn</text>
<text x="215.3" y="189.4">by:</text>
<text x="217.9" y="189.4">SBB</text>
<text x="235.5" y="189.6">Checked</text>
<text x="241.7" y="189.6">by:</text>
<text x="262.9" y="189.4">Approved</text>
<text x="269.5" y="189.4">by:</text>
</g>
</svg>
